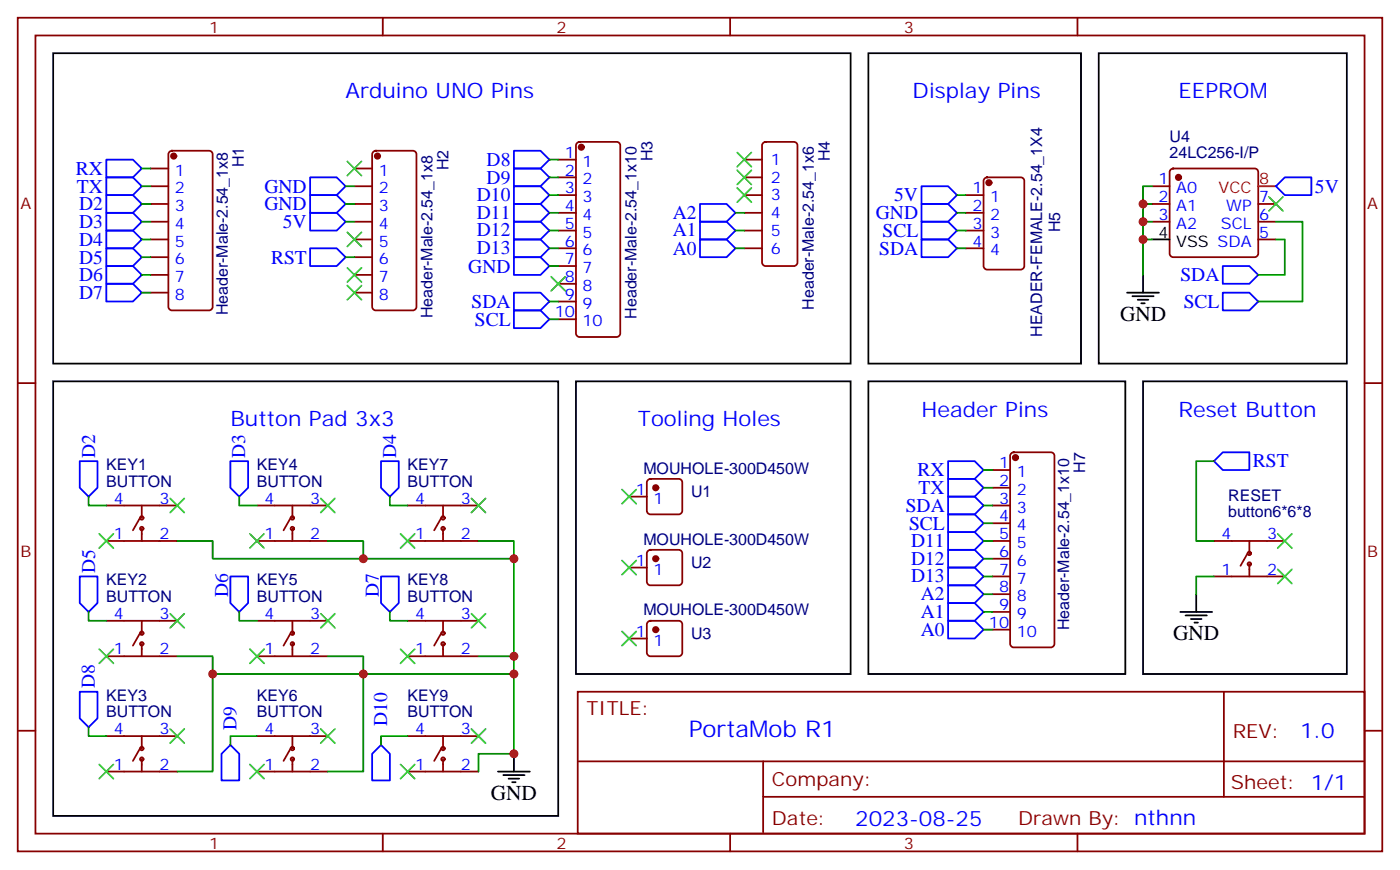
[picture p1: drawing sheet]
<svg xmlns="http://www.w3.org/2000/svg" width="279mm" height="173mm" viewBox="0 0 279 173" stroke-linecap="round" stroke-linejoin="round" font-family="sans-serif">
<g fill="none" stroke="#870000" stroke-width=".35">
<path d="M3.5 3.5h271.7v165.8h-271.7zM7.1 7.1h264.5v158.7h-264.5zM76.2 3.5v3.6M145.3 3.5v3.6M214.5 3.5v3.6M30 33.5h3.5M30 37h3.5M33.7 30.2l.5-.2h7.4a.71 .71 0 0 1 .7 .7v30.3a.76 .76 0 0 1-.7 .7h-7.4a.76 .76 0 0 1-.7-.7v-30.3zM70.6 33.5h3.5M70.6 37h3.5M74.3 30.2l.5-.2h7.4a.71 .71 0 0 1 .7 .7v30.3a.76 .76 0 0 1-.7 .7h-7.4a.76 .76 0 0 1-.7-.7v-30.3zM111.1 31.8h3.6"/>
<path d="M111.1 35.3h3.6M111.1 38.8h3.6M114.9 28.4l.5-.2h7.4a.71 .71 0 0 1 .7 .7v37.4a.76 .76 0 0 1-.7 .7h-7.4a.76 .76 0 0 1-.7-.7v-37.4zM148.2 31.8h3.5M148.2 35.3h3.5M148.2 38.8h3.5M151.9 28.4l.5-.2h5.6a.71 .71 0 0 1 .7 .7v23.3a.76 .76 0 0 1-.7 .7h-5.6a.76 .76 0 0 1-.7-.7v-23.3zM192.3 38.8h3.5M196 35.5l.5-.2h6.7a.71 .71 0 0 1 .7 .7v16.9a.76 .76 0 0 1-.7 .7h-6.7a.76 .76 0 0 1-.7-.7v-16.9zM229.3 37h3.5M233.1 33.7l.4-.2h16.3a.71 .71 0 0 1 .7 .7v16.2a.76 .76 0 0 1-.7 .8h-16.3a.76 .76 0 0 1-.7-.8v-16.2zM30 40.6h3.5"/>
<path d="M30 44.1h3.5M30 47.6h3.5M30 51.2h3.5M30 54.7h3.5M30 58.2h3.5M70.6 40.6h3.5M70.6 44.1h3.5M70.6 47.6h3.5M70.6 51.2h3.5M70.6 54.7h3.5M70.6 58.2h3.5M111.1 42.3h3.6"/>
<path d="M111.1 45.9h3.6M111.1 49.4h3.6M111.1 52.9h3.6M111.1 56.4h3.6M111.1 60h3.6M148.2 42.3h3.5M148.2 45.9h3.5M148.2 49.4h3.5M192.3 42.3h3.5M192.3 45.9h3.5M192.3 49.4h3.5M229.3 40.6h3.5"/>
<path d="M229.3 44.1h3.5M250.5 40.6h3.5M250.5 44.1h3.5M250.5 47.6h3.5M3.5 76.2h3.6M111.1 63.5h3.6M271.6 76.2h3.6M125.2 98.8h3.6M129 95.5l.5-.3h5.6a.71 .71 0 0 1 .7 .8v5.6a.76 .76 0 0 1-.7 .7h-5.6a.76 .76 0 0 1-.7-.7v-5.6zM197.6 93.5h3.5M197.6 97h3.5M201.3 90.2l.5-.2h7.4a.71 .71 0 0 1 .7 .7v37.4a.76 .76 0 0 1-.7 .7h-7.4a.76 .76 0 0 1-.7-.7v-37.4z"/>
<path d="M21.2 100.5h14.1M21.2 107.6h14.1M27.9 103l-1.4 2.5M28.2 100.5v2.5M28.2 105.1v2.5M51.2 100.5h14.1M51.2 107.6h14.1M57.9 103l-1.5 2.5M58.2 100.5v2.5M58.2 105.1v2.5M81.1 100.5h14.1M81.1 107.6h14.1"/>
<path d="M87.8 103l-1.4 2.5M88.2 100.5v2.5M88.2 105.1v2.5M125.2 112.9h3.6M129 109.6l.5-.2h5.6a.71 .71 0 0 1 .7 .7v5.6a.76 .76 0 0 1-.7 .7h-5.6a.76 .76 0 0 1-.7-.7v-5.6zM197.6 100.5h3.5M197.6 107.6h3.5M197.6 114.7h3.5M197.6 104.1h3.5M197.6 111.1h3.5M197.6 118.2h3.5M241.7 107.6h14.1"/>
<path d="M241.7 114.7h14.1M248.4 110.1l-1.5 2.4M248.7 107.6v2.5M248.7 112.2v2.5M21.2 123.5h14.1M21.2 130.5h14.1M27.9 125.9l-1.4 2.5M28.2 123.5v2.4M28.2 128.1v2.4M51.2 123.5h14.1M51.2 130.5h14.1M57.9 125.9l-1.5 2.5"/>
<path d="M58.2 123.5v2.4M58.2 128.1v2.4M81.1 123.5h14.1M81.1 130.5h14.1M87.8 125.9l-1.4 2.5M88.2 123.5v2.4M88.2 128.1v2.4M115 137.6h156.6v28.2h-156.6zM125.2 127h3.6M129 123.7l.5-.2h5.6a.71 .71 0 0 1 .7 .7v5.6a.76 .76 0 0 1-.7 .7h-5.6a.76 .76 0 0 1-.7-.7v-5.6zM197.6 121.7h3.5M197.6 125.2h3.5"/>
<path d="M243.6 137.6v20.9M3.5 145.3h3.6M21.2 146.4h14.1M21.2 153.5h14.1M27.9 148.9l-1.4 2.4M28.2 146.4v2.5M28.2 151v2.5M51.2 146.4h14.1M51.2 153.5h14.1M57.9 148.9l-1.5 2.4M58.2 146.4v2.5M58.2 151v2.5"/>
<path d="M81.1 146.4h14.1M81.1 153.5h14.1M87.8 148.9l-1.4 2.4M88.2 146.4v2.5M88.2 151v2.5M115 151.4h156.5M151.9 158.5h119.6M151.9 151.4v14.1M271.6 145.3h3.6M76.2 165.8v3.5M145.3 165.8v3.5M214.5 165.8v3.5"/>
<circle cx="28.2" cy="103" r=".35"/>
<circle cx="28.2" cy="105.1" r=".35"/>
<circle cx="58.2" cy="105.1" r=".35"/>
<circle cx="58.2" cy="103" r=".35"/>
<circle cx="88.2" cy="103" r=".35"/>
<circle cx="88.2" cy="105.1" r=".35"/>
<circle cx="248.7" cy="110.1" r=".35"/>
<circle cx="248.7" cy="112.2" r=".35"/>
<circle cx="28.2" cy="128.1" r=".35"/>
<circle cx="28.2" cy="125.9" r=".35"/>
<circle cx="58.2" cy="128.1" r=".35"/>
<circle cx="58.2" cy="125.9" r=".35"/>
<circle cx="88.2" cy="128.1" r=".35"/>
<circle cx="88.2" cy="125.9" r=".35"/>
<circle cx="28.2" cy="148.9" r=".35"/>
<circle cx="28.2" cy="151" r=".35"/>
<circle cx="58.2" cy="148.9" r=".35"/>
<circle cx="58.2" cy="151" r=".35"/>
<circle cx="88.2" cy="148.9" r=".35"/>
<circle cx="88.2" cy="151" r=".35"/>
</g>
<g fill="#870000" stroke="#870000" stroke-width=".35">
<circle cx="34.6" cy="31" r=".53"/>
<circle cx="75.1" cy="31" r=".53"/>
<circle cx="115.7" cy="29.3" r=".53"/>
<circle cx="196.8" cy="36.3" r=".53"/>
<circle cx="130.5" cy="97" r=".53"/>
<circle cx="130.5" cy="111.1" r=".53"/>
<circle cx="130.5" cy="125.2" r=".53"/>
<circle cx="234.6" cy="35.3" r=".53"/>
<circle cx="202.1" cy="91" r=".53"/>
</g>
<g fill="none" stroke="#00f" stroke-width=".35">
<path d="M21.2 31.8h5.3l1.7 1.7-1.7 1.8h-5.3zM21.2 35.3h5.3l1.7 1.7-1.7 1.8h-5.3zM21.2 38.8h5.3l1.7 1.8-1.7 1.7h-5.3zM61.7 35.3h5.3l1.8 1.7-1.8 1.8h-5.3zM61.7 38.8h5.3l1.8 1.8-1.8 1.7h-5.3zM102.3 30h5.3l1.8 1.8-1.8 1.7h-5.3zM102.3 33.5h5.3l1.8 1.8-1.8 1.7h-5.3zM102.3 37h5.3l1.8 1.8-1.8 1.8h-5.3zM183.4 37h5.3l1.8 1.8-1.8 1.8h-5.3zM254 37l1.8-1.7h5.3v3.5h-5.3zM21.2 42.3h5.3l1.7 1.8-1.7 1.8h-5.3zM21.2 45.9h5.3l1.7 1.7-1.7 1.8h-5.3z"/>
<path d="M21.2 49.4h5.3l1.7 1.8-1.7 1.7h-5.3zM21.2 52.9h5.3l1.7 1.8-1.7 1.7h-5.3zM21.2 56.4h5.3l1.7 1.8-1.7 1.8h-5.3zM61.7 42.3h5.3l1.8 1.8-1.8 1.8h-5.3zM61.7 49.4h5.3l1.8 1.8-1.8 1.7h-5.3zM102.3 40.6h5.3l1.8 1.7-1.8 1.8h-5.3zM102.3 44.1h5.3l1.8 1.8-1.8 1.7h-5.3zM102.3 47.6h5.3l1.8 1.8-1.8 1.8h-5.3zM102.3 51.2h5.3l1.8 1.7-1.8 1.8h-5.3zM102.3 58.2h5.3l1.8 1.8-1.8 1.7h-5.3zM139.3 47.6h5.3l1.8 1.8-1.8 1.8h-5.3zM139.3 44.1h5.3l1.8 1.8-1.8 1.7h-5.3z"/>
<path d="M139.3 40.6h5.3l1.8 1.7-1.8 1.8h-5.3zM183.4 40.6h5.3l1.8 1.7-1.8 1.8h-5.3zM183.4 44.1h5.3l1.8 1.8-1.8 1.7h-5.3zM183.4 47.6h5.3l1.8 1.8-1.8 1.8h-5.3zM243.4 52.9h5.3l1.8 1.8-1.8 1.7h-5.3zM243.4 58.2h5.3l1.8 1.8-1.8 1.7h-5.3zM102.3 61.7h5.3l1.8 1.8-1.8 1.8h-5.3zM15.9 91.7h3.5v5.3l-1.8 1.8-1.7-1.8zM45.9 91.7h3.5v5.3l-1.8 1.8-1.7-1.8zM75.8 91.7h3.6v5.3l-1.8 1.8-1.8-1.8zM188.7 91.7h5.3l1.8 1.8-1.8 1.7h-5.3zM188.7 95.2h5.3l1.8 1.8-1.8 1.8h-5.3z"/>
<path d="M188.7 98.8h5.3l1.8 1.7-1.8 1.8h-5.3zM241.7 91.7l1.7-1.7h5.3v3.5h-5.3zM15.9 114.7h3.5v5.2l-1.8 1.8-1.7-1.8zM45.9 114.7h3.5v5.2l-1.8 1.8-1.7-1.8zM75.8 114.7h3.6v5.2l-1.8 1.8-1.8-1.8zM188.7 102.3h5.3l1.8 1.8-1.8 1.7h-5.3zM188.7 105.8h5.3l1.8 1.8-1.8 1.8h-5.3zM188.7 109.4h5.3l1.8 1.7-1.8 1.8h-5.3zM188.7 112.9h5.3l1.8 1.8-1.8 1.7h-5.3zM188.7 119.9h5.3l1.8 1.8-1.8 1.8h-5.3zM188.7 116.4h5.3l1.8 1.8-1.8 1.7h-5.3zM15.9 137.6h3.5v5.3l-1.8 1.7-1.7-1.7z"/>
<path d="M188.7 123.5h5.3l1.8 1.7-1.8 1.8h-5.3zM45.9 148.2l1.7 1.7v5.3h-3.5v-5.3zM75.8 148.2l1.8 1.7v5.3h-3.5v-5.3z"/>
</g>
<g fill="none" stroke="#008700" stroke-width=".35">
<path d="M28.2 33.5h1.8M28.2 37h1.8M68.8 37h1.8M109.4 31.8h1.7M109.4 35.3h1.7M109.4 38.8h1.7M190.5 38.8h1.8M229.3 37h-1.8v17.7M28.2 40.6h1.8M28.2 44.1h1.8M28.2 47.6h1.8M28.2 51.2h1.8"/>
<path d="M28.2 54.7h1.8M28.2 58.2h1.8M68.8 40.6h1.8M68.8 44.1h1.8M68.8 51.2h1.8M109.4 42.3h1.7M109.4 45.9h1.7M109.4 49.4h1.7M109.4 52.9h1.7M109.4 60h1.7M146.4 42.3h1.8M146.4 45.9h1.8"/>
<path d="M146.4 49.4h1.8M190.5 42.3h1.8M190.5 45.9h1.8M190.5 49.4h1.8M227.5 40.6h1.8M227.5 44.1h1.8M227.5 47.6h1.8M254 47.6h1.8v7.1h-5.3M254 44.1h5.3v15.9h-8.8M109.4 63.5h1.7M17.6 98.8v1.7h3.6M47.6 98.8v1.7h3.6"/>
<path d="M77.6 98.8v1.7h3.5M195.8 93.5h1.8M195.8 97h1.8M241.7 91.7h-3.6v15.9h3.6M35.3 107.6h7v3.5h30M65.3 107.6h7v3.5h30M95.2 107.6h7.1v22.9M195.8 100.5h1.8M195.8 104.1h1.8M195.8 107.6h1.8M195.8 111.1h1.8M195.8 114.7h1.8"/>
<path d="M195.8 118.2h1.8M241.7 114.7h-3.6v3.5M17.6 121.7v1.8h3.6M35.3 130.5h7v3.6h30v19.4h-7M42.3 134.1v19.4h-7M47.6 121.7v1.8h3.6M65.3 130.5h7v3.6h30M77.6 121.7v1.8h3.5M95.2 130.5h7.1v19.4h-7.1v3.6M195.8 121.7h1.8M195.8 125.2h1.8M17.6 144.6v1.8h3.6"/>
<path d="M51.2 146.4h-5.3v1.8M81.1 146.4h-5.3v1.8"/>
</g>
<g fill="none" stroke="#000" stroke-width=".35">
<path d="M10.6 10.6h158.7v61.7h-158.7zM172.9 10.6h42.3v61.7h-42.3zM218.7 10.6h49.4v61.7h-49.4zM224.4 58.2h6.3M225.4 58.9h4.3M226.5 59.6h2.1M227.5 54.7v3.5M229.3 47.6h3.5M10.6 75.8h100.5v86.5h-100.5zM114.7 75.8h54.6v58.3h-54.6zM172.9 75.8h51.1v58.3h-51.1zM227.2 60.3h.7"/>
<path d="M227.5 75.8h40.6v58.3h-40.6zM238.1 118.2v3.5M234.9 121.7h6.4M236 122.4h4.2M237.1 123.1h2.1M237.8 123.8h.7M99.1 153.5h6.4M100.2 154.2h4.2M101.2 154.9h2.2M102 155.6h.7M102.3 149.9v3.6"/>
</g>
<g fill="none" stroke="#3c3" stroke-width=".35">
<path d="M69.1 32.1l2.9 2.8M72 32.1l-2.9 2.8M146.8 33.9l2.8 2.8M146.8 37.4l2.8 2.8M146.8 30.3l2.8 2.9M149.6 33.9l-2.8 2.8M149.6 37.4l-2.8 2.8M149.6 30.3l-2.8 2.9M252.6 39.2l2.8 2.8M255.4 39.2l-2.8 2.8M69.1 56.8l2.9 2.8M69.1 46.2l2.9 2.8"/>
<path d="M69.1 53.3l2.9 2.8M72 56.8l-2.9 2.8M72 46.2l-2.9 2.8M72 53.3l-2.9 2.8M109.7 55l2.8 2.9M112.5 55l-2.8 2.9M33.9 99.1l2.8 2.9M36.7 99.1l-2.8 2.9M63.9 99.1l2.8 2.9M66.7 99.1l-2.8 2.9M93.8 99.1l2.9 2.9M96.7 99.1l-2.9 2.9"/>
<path d="M123.8 97.4l2.8 2.8M126.6 97.4l-2.8 2.8M19.8 106.2l2.8 2.8M22.6 106.2l-2.8 2.8M49.7 106.2l2.9 2.8M52.6 106.2l-2.9 2.8M79.7 106.2l2.8 2.8M82.5 106.2l-2.8 2.8M123.8 111.5l2.8 2.8M126.6 111.5l-2.8 2.8M254.4 106.2l2.8 2.8M254.4 113.2l2.8 2.9"/>
<path d="M257.2 106.2l-2.8 2.8M257.2 113.2l-2.8 2.9M19.8 129.1l2.8 2.8M22.6 129.1l-2.8 2.8M33.9 122.1l2.8 2.8M36.7 122.1l-2.8 2.8M49.7 129.1l2.9 2.8M52.6 129.1l-2.9 2.8M63.9 122.1l2.8 2.8M66.7 122.1l-2.8 2.8M79.7 129.1l2.8 2.8M82.5 129.1l-2.8 2.8"/>
<path d="M93.8 122.1l2.9 2.8M96.7 122.1l-2.9 2.8M123.8 125.6l2.8 2.8M126.6 125.6l-2.8 2.8M19.8 152l2.8 2.9M22.6 152l-2.8 2.9M33.9 145l2.8 2.8M36.7 145l-2.8 2.8M49.7 152l2.9 2.9M52.6 152l-2.9 2.9M63.9 145l2.8 2.8M66.7 145l-2.8 2.8"/>
<path d="M79.7 152l2.8 2.9M82.5 152l-2.8 2.9M93.8 145l2.9 2.8M96.7 145l-2.9 2.8"/>
</g>
<path d="M250.5 37h3.5" fill="none" stroke="#f00" stroke-width=".35"/>
<g fill="#c00">
<circle cx="227.5" cy="40.6" r=".88"/>
<circle cx="227.5" cy="44.1" r=".88"/>
<circle cx="227.5" cy="47.6" r=".88"/>
<circle cx="102.3" cy="149.9" r=".88"/>
<circle cx="102.3" cy="130.5" r=".88"/>
<circle cx="102.3" cy="111.1" r=".88"/>
<circle cx="72.3" cy="111.1" r=".88"/>
<circle cx="102.3" cy="134.1" r=".88"/>
<circle cx="72.3" cy="134.1" r=".88"/>
<circle cx="42.3" cy="134.1" r=".88"/>
</g>
<text font-size="4.6" fill="#00f" x="137.1" y="146.6">PortaMob R1</text>
<g font-size="4.2" fill="#00f">
<text x="68.8" y="19.4">Arduino UNO Pins</text>
<text x="181.7" y="19.4">Display Pins</text>
<text x="234.6" y="19.4">EEPROM</text>
<text x="183.4" y="82.9">Header Pins</text>
<text x="234.6" y="82.9">Reset Button</text>
<text x="45.9" y="84.7">Button Pad 3x3</text>
<text x="127" y="84.7">Tooling Holes</text>
<text x="258.8" y="146.8">1.0</text>
<text x="170.3" y="164.2">2023-08-25</text>
</g>
<g font-size="4.2">
<text x="223" y="63.9">GND</text>
<text x="233.5" y="127.4">GND</text>
<text x="97.7" y="159.1">GND</text>
</g>
<g font-size="3.9" fill="#00f">
<text x="15.1" y="34.8">RX</text>
<text x="96.9" y="33">D8</text>
<text x="15.3" y="38.3">TX</text>
<text x="15.7" y="41.9">D2</text>
<text x="52.6" y="38.3">GND</text>
<text x="52.6" y="41.9">GND</text>
<text x="94.9" y="40">D10</text>
<text x="96.9" y="36.6">D9</text>
<text x="178" y="40.1">5V</text>
<text x="261.8" y="38.4">5V</text>
<text x="15.7" y="45.4">D3</text>
<text x="56.3" y="45.4">5V</text>
<text x="94.9" y="43.5">D11</text>
<text x="94.9" y="47">D12</text>
<text x="133.9" y="47">A1</text>
<text x="133.9" y="43.5">A2</text>
<text x="174.4" y="43.6">GND</text>
<text x="175.7" y="47.2">SCL</text>
<text x="15.7" y="48.9">D4</text>
<text x="15.7" y="52.4">D5</text>
<text x="54" y="52.4">RST</text>
<text x="94.9" y="50.6">D13</text>
<text x="133.9" y="50.7">A0</text>
<text x="175" y="50.7">SDA</text>
<text x="15.7" y="56">D6</text>
<text x="15.7" y="59.5">D7</text>
<text x="93.2" y="54.2">GND</text>
<text x="235" y="56">SDA</text>
<text x="93.9" y="61.3">SDA</text>
<text x="94.5" y="64.8">SCL</text>
<text x="235.6" y="61.3">SCL</text>
<text x="19" y="91" transform="rotate(-90 19 91)">D2</text>
<text x="48.8" y="91" transform="rotate(-90 48.8 91)">D3</text>
<text x="78.8" y="91" transform="rotate(-90 78.8 91)">D4</text>
<text x="182.7" y="94.8">RX</text>
<text x="249.4" y="92.9">RST</text>
<text x="180.3" y="101.8">SDA</text>
<text x="182.9" y="98.3">TX</text>
<text x="181" y="105.4">SCL</text>
<text x="19" y="114" transform="rotate(-90 19 114)">D5</text>
<text x="181.4" y="108.8">D11</text>
<text x="181.4" y="112.3">D12</text>
<text x="45.4" y="118.7" transform="rotate(-90 45.4 118.7)">D6</text>
<text x="75.4" y="118.7" transform="rotate(-90 75.4 118.7)">D7</text>
<text x="181.4" y="115.8">D13</text>
<text x="183.3" y="119.3">A2</text>
<text x="183.3" y="122.9">A1</text>
<text x="183.3" y="126.5">A0</text>
<text x="18.9" y="136.9" transform="rotate(-90 18.9 136.9)">D8</text>
<text x="47.1" y="145.2" transform="rotate(-90 47.1 145.2)">D9</text>
<text x="77.1" y="144.3" transform="rotate(-90 77.1 144.3)">D10</text>
</g>
<g font-size="3.9" fill="#800">
<text x="116.8" y="142.2">TITLE:</text>
<text x="245.4" y="146.8">REV:</text>
<text x="153.7" y="156.4">Company:</text>
<text x="245" y="157">Sheet: 1/1</text>
<text x="153.7" y="164">Date:</text>
<text x="202.7" y="164.1">Drawn By: nthnn</text>
</g>
<g font-size="3.2" fill="#800">
<text x="41.6" y="6.5">1</text>
<text x="110.8" y="6.5">2</text>
<text x="179.9" y="6.5">3</text>
<text x="4.1" y="41.6">A</text>
<text x="272.2" y="41.6">A</text>
<text x="4.1" y="110.8">B</text>
<text x="272.2" y="110.8">B</text>
<text x="41.6" y="168.8">1</text>
<text x="110.8" y="168.8">2</text>
<text x="179.9" y="168.8">3</text>
</g>
<g font-size="3.2" fill="#000080">
<text x="232.8" y="28.2">U4</text>
<text x="48.6" y="33.2" transform="rotate(-90 48.6 33.2)">H1</text>
<text x="89.3" y="33.9" transform="rotate(-90 89.3 33.9)">H2</text>
<text x="129.9" y="32.1" transform="rotate(-90 129.9 32.1)">H3</text>
<text x="165.2" y="32.1" transform="rotate(-90 165.2 32.1)">H4</text>
<text x="232.8" y="31.4">24LC256-I/P</text>
<text x="211" y="46.2" transform="rotate(-90 211 46.2)">H5</text>
<text x="45.3" y="62.7" transform="rotate(-90 45.3 62.7)">Header-Male-2.54_1x8</text>
<text x="86.1" y="63.3" transform="rotate(-90 86.1 63.3)">Header-Male-2.54_1x8</text>
<text x="126.7" y="63.4" transform="rotate(-90 126.7 63.4)">Header-Male-2.54_1x10</text>
<text x="162" y="61.6" transform="rotate(-90 162 61.6)">Header-Male-2.54_1x6</text>
<text x="207.5" y="67" transform="rotate(-90 207.5 67)">HEADER-FEMALE-2.54_1X4</text>
<text x="21.2" y="93.5">KEY1</text>
<text x="51.2" y="93.5">KEY4</text>
<text x="81.1" y="93.5">KEY7</text>
<text x="128.1" y="94.2">MOUHOLE-300D450W</text>
<text x="216" y="94" transform="rotate(-90 216 94)">H7</text>
<text x="21.2" y="96.8">BUTTON</text>
<text x="51.2" y="96.8">BUTTON</text>
<text x="81.1" y="96.8">BUTTON</text>
<text x="137.6" y="98.8">U1</text>
<text x="244.5" y="99.6">RESET</text>
<text x="244.5" y="102.9">button6*6*8</text>
<text x="128.1" y="108.3">MOUHOLE-300D450W</text>
<text x="137.6" y="112.9">U2</text>
<text x="21.2" y="119.7">BUTTON</text>
<text x="21.2" y="116.4">KEY2</text>
<text x="51.2" y="119.7">BUTTON</text>
<text x="51.2" y="116.4">KEY5</text>
<text x="81.1" y="119.7">BUTTON</text>
<text x="81.1" y="116.4">KEY8</text>
<text x="128.1" y="122.4">MOUHOLE-300D450W</text>
<text x="212.8" y="125.4" transform="rotate(-90 212.8 125.4)">Header-Male-2.54_1x10</text>
<text x="137.6" y="127">U3</text>
<text x="21.2" y="142.6">BUTTON</text>
<text x="21.2" y="139.3">KEY3</text>
<text x="51.2" y="142.6">BUTTON</text>
<text x="51.2" y="139.3">KEY6</text>
<text x="81.1" y="142.6">BUTTON</text>
<text x="81.1" y="139.3">KEY9</text>
</g>
<g font-size="3.2" fill="#00f">
<text x="34.8" y="34.9">1</text>
<text x="75.4" y="34.9">1</text>
<text x="112.5" y="31.4">1</text>
<text x="112.5" y="34.9">2</text>
<text x="116" y="33.2">1</text>
<text x="153.5" y="32.8">1</text>
<text x="34.8" y="38.5">2</text>
<text x="34.8" y="42">3</text>
<text x="75.4" y="38.5">2</text>
<text x="75.4" y="42">3</text>
<text x="112.5" y="38.5">3</text>
<text x="112.5" y="42">4</text>
<text x="116" y="36.7">2</text>
<text x="116" y="40.2">3</text>
<text x="153.5" y="36.3">2</text>
<text x="153.5" y="39.9">3</text>
<text x="193.6" y="38.5">1</text>
<text x="193.6" y="42">2</text>
<text x="197.1" y="40.2">1</text>
<text x="230.6" y="36.7">1</text>
<text x="230.6" y="40.2">2</text>
<text x="234.1" y="38.5">A0</text>
<text x="234.1" y="42">A1</text>
<text x="244.1" y="42">WP</text>
<text x="250.6" y="40.2">7</text>
<text x="34.8" y="45.5">4</text>
<text x="75.4" y="45.5">4</text>
<text x="112.5" y="45.5">5</text>
<text x="116" y="43.7">4</text>
<text x="116" y="47.3">5</text>
<text x="153.5" y="43.4">4</text>
<text x="153.5" y="46.9">5</text>
<text x="193.6" y="45.5">3</text>
<text x="197.1" y="43.7">2</text>
<text x="197.1" y="47.3">3</text>
<text x="230.6" y="43.7">3</text>
<text x="234.1" y="45.5">A2</text>
<text x="243" y="45.5">SCL</text>
<text x="250.6" y="47.3">5</text>
<text x="250.6" y="43.7">6</text>
<text x="34.8" y="49">5</text>
<text x="34.8" y="52.6">6</text>
<text x="75.4" y="49">5</text>
<text x="75.4" y="52.6">6</text>
<text x="112.5" y="49">6</text>
<text x="112.5" y="52.6">7</text>
<text x="116" y="50.8">6</text>
<text x="153.5" y="50.4">6</text>
<text x="193.6" y="49">4</text>
<text x="197.1" y="50.8">4</text>
<text x="34.8" y="56.1">7</text>
<text x="34.8" y="59.6">8</text>
<text x="75.4" y="56.1">7</text>
<text x="75.4" y="59.6">8</text>
<text x="112.5" y="56.1">8</text>
<text x="112.5" y="59.6">9</text>
<text x="116" y="54.3">7</text>
<text x="116" y="57.9">8</text>
<text x="110.4" y="63.1">10</text>
<text x="116" y="61.4">9</text>
<text x="116" y="64.9">10</text>
<text x="198.9" y="93.1">1</text>
<text x="202.4" y="94.9">1</text>
<text x="22.7" y="100.2">4</text>
<text x="31.7" y="100.2">3</text>
<text x="52.7" y="100.2">4</text>
<text x="61.7" y="100.2">3</text>
<text x="82.6" y="100.2">4</text>
<text x="91.7" y="100.2">3</text>
<text x="126.6" y="98.4">1</text>
<text x="130.1" y="100.2">1</text>
<text x="198.9" y="96.7">2</text>
<text x="198.9" y="100.2">3</text>
<text x="202.4" y="98.4">2</text>
<text x="202.4" y="102">3</text>
<text x="22.7" y="107.2">1</text>
<text x="31.7" y="107.2">2</text>
<text x="52.7" y="107.2">1</text>
<text x="61.7" y="107.2">2</text>
<text x="82.6" y="107.2">1</text>
<text x="91.7" y="107.2">2</text>
<text x="198.9" y="103.7">4</text>
<text x="198.9" y="107.2">5</text>
<text x="202.4" y="105.5">4</text>
<text x="243.2" y="107.2">4</text>
<text x="252.2" y="107.2">3</text>
<text x="126.6" y="112.5">1</text>
<text x="198.9" y="110.8">6</text>
<text x="202.4" y="109">5</text>
<text x="202.4" y="112.5">6</text>
<text x="130.1" y="114.3">1</text>
<text x="198.9" y="114.3">7</text>
<text x="198.9" y="117.8">8</text>
<text x="202.4" y="116.1">7</text>
<text x="202.4" y="119.6">8</text>
<text x="243.2" y="114.3">1</text>
<text x="252.2" y="114.3">2</text>
<text x="22.7" y="123.1">4</text>
<text x="31.7" y="123.1">3</text>
<text x="52.7" y="123.1">4</text>
<text x="61.7" y="123.1">3</text>
<text x="82.6" y="123.1">4</text>
<text x="91.7" y="123.1">3</text>
<text x="196.9" y="124.9">10</text>
<text x="198.9" y="121.4">9</text>
<text x="202.4" y="123.1">9</text>
<text x="22.7" y="130.2">1</text>
<text x="31.7" y="130.2">2</text>
<text x="52.7" y="130.2">1</text>
<text x="61.7" y="130.2">2</text>
<text x="82.6" y="130.2">1</text>
<text x="91.7" y="130.2">2</text>
<text x="126.6" y="126.6">1</text>
<text x="130.1" y="128.4">1</text>
<text x="202.4" y="126.6">10</text>
<text x="22.7" y="146.1">4</text>
<text x="31.7" y="146.1">3</text>
<text x="52.7" y="146.1">4</text>
<text x="61.7" y="146.1">3</text>
<text x="82.6" y="146.1">4</text>
<text x="91.7" y="146.1">3</text>
<text x="22.7" y="153.1">1</text>
<text x="31.7" y="153.1">2</text>
<text x="52.7" y="153.1">1</text>
<text x="61.7" y="153.1">2</text>
<text x="82.6" y="153.1">1</text>
<text x="91.7" y="153.1">2</text>
</g>
<g font-size="3.2" fill="#f00">
<text x="242.6" y="38.5">VCC</text>
<text x="250.6" y="36.7">8</text>
</g>
<g font-size="3.2">
<text x="230.6" y="47.3">4</text>
<text x="234.1" y="49">VSS SDA</text>
</g>
</svg>
